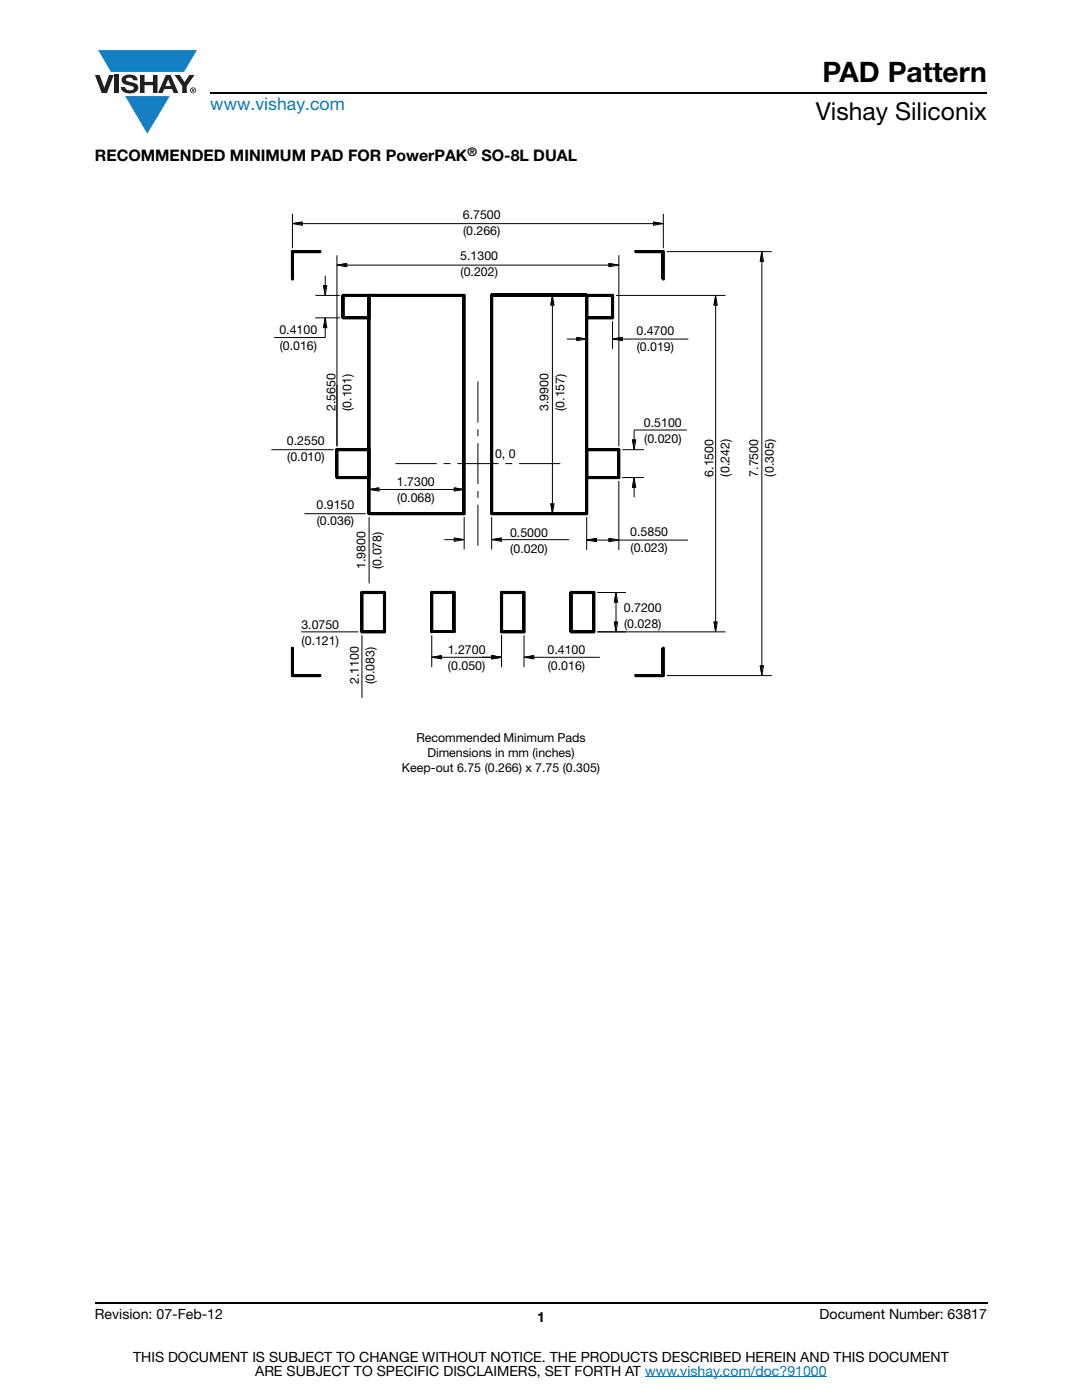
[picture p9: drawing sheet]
<svg xmlns="http://www.w3.org/2000/svg" width="216mm" height="279mm" viewBox="0 0 216 279" stroke-linecap="round" stroke-linejoin="round" font-family="sans-serif">
<g fill="#147fc3">
<path d="M19.6 10h19.7l-2.6 4.3h-1.1h-13.5z"/>
<path d="M25 19.2h8.9l-4.5 7.5z"/>
</g>
<g fill="#231f20">
<path d="M18.9 15h1l.9 2.5 1-2.5h.9l-1.4 3.6h-1z"/>
<path d="M22.9 15h.9v3.6h-.9z"/>
<path d="M24.6 15.3a2.1 2.1 0 0 1 2.8 .3l.1 .4h-.9a.79 .79 0 0 0-.7-.5 .79 .79 0 0 0-.8 .4l.3 .3 1 .2a1.08 1.08 0 0 1 1.2 1 1.08 1.08 0 0 1-1.1 1.2 1.73 1.73 0 0 1-2.4-1.2h.9a.96 .96 0 0 0 .8 .6 .96 .96 0 0 0 .9-.4 1.31 1.31 0 0 0-1.2-.6 1.03 1.03 0 0 1-1.1-.6 1.03 1.03 0 0 1 .2-1.1z"/>
<path d="M27.9 15h.9v1.3h1.7v-1.3h.9v3.6h-.9v-1.6h-1.7v1.6h-.9z"/>
<path d="M34.8 15h1.1l.9 1.4 1-1.4h1l-1.5 2.2v1.4h-.9v-1.4z"/>
<path d="M33.6 15.9l.5 1.3h-1.1zM33.1 15l-1.6 3.6h1l.3-.8h1.5l.3 .8h1l-1.6-3.6z"/>
<path d="M38.1 18a.46 .46 0 0 1 .9 0 .46 .46 0 0 1-.9 0zM37.9 18a.6 .6 0 0 0 1.2 0 .6 .6 0 0 0-1.2 0z"/>
<path d="M38.4 17.8h.2v.2h-.2zM38.3 17.7v.7h.1v-.3l.4 .3-.2-.3 .2-.2-.1-.2z"/>
</g>
<path d="M42 18.6h155M18.9 260h178.1" fill="none" stroke="#000" stroke-width=".36"/>
<path d="M128.7 274.8h36.3" fill="none" stroke="#007ec4" stroke-width=".2"/>
<path d="M54.1 41.7h106.8v114.6h-106.8z" fill="#fff"/>
<g fill="none" stroke="#000" stroke-width=".2">
<path d="M58.1 50.2h.5v5.5h-.5zM58.1 55.7l.2 .2 .3-.2M58.4 44.6l1.9-.3v.7zM58.4 50l-.3 .2M58.4 42.7v6.8M58.4 50.2h.1M58.4 50h5.4v.4h-5.4zM60.3 44.6h70.1M62.9 59h4.9M63.8 50l.2 .3-.2 .1M64.6 57h.6l-.3 2zM64.9 55v2"/>
<path d="M67.2 50.9v38.2M67.2 52.9l2-.3v.6zM68.3 59h.4v4.4h-.4zM68.5 59h.1M68.5 58.7l-.2 .3M68.5 58.7h5.1v.5h-5.1zM69.2 52.9h52.3M73.4 59h.5v43.5h-.5zM73.4 59h.5v4.4h-.5zM73.6 58.7l.3 .3M73.6 58.7h19v.5h-19zM73.6 58.7l-.2 .3"/>
<path d="M92.4 59h.4v43.5h-.4zM92.6 58.7l.2 .3M97.9 59h.4v43.5h-.4zM98.1 58.7h19v.5h-19zM98.1 58.7l-.2 .3M108.3 59h8.1M110.2 59l.4 1.9h-.7zM116.9 59h.4v4.4h-.4zM116.9 59h.4v43.5h-.4zM116.9 59l.1-.3 .3 .3M117.1 59h.1M117.1 58.7h5.1v.5h-5.1z"/>
<path d="M121.5 52.6l2 .3-2 .3zM122 59h.4v4.4h-.4zM122.2 58.7l.2 .3M122.2 59h.1M122.9 59h21.9M123.5 50.9v38.2M123.5 52.9h.1M126.9 50h5.5v.4h-5.5zM126.9 50l-.2 .3 .2 .1M130.4 44.3l2 .3-2 .4zM132.1 50.2h.5v5.5h-.5zM132.1 55.7l.2 .2 .3-.2"/>
<path d="M132.4 50l.2 .2M132.4 42.7v6.8M132.4 44.6h.1M132.4 50.2h.1M133 50.2h21M142.8 59l.3 1.9h-.6zM152 50.2l.3 2h-.6zM152 52.2v80.7M62.9 63.4h4.9M64.9 65.4v2h-10.2M64.9 63.4l.3 2h-.6zM68.3 63.4l.2 .2"/>
<path d="M68.5 63.4h.1M68.5 63.2h5.1v.4h-5.1zM73.9 63.4l-.3 .2M95.4 76.1v8.2M110.2 60.9v39.7M113.1 67.7h2M115.1 67.3l2 .4-2 .3zM116.9 63.4l.2 .2M117.1 63.2h5.1v.4h-5.1zM117.1 64.1v5.5M117.1 63.4h.1M122.2 64.1v5.5"/>
<path d="M122.2 67.7l2-.4v.7zM122.2 63.4h.1M122.2 67.7h.1M122.4 63.4l-.2 .2M124.2 67.7h13.2M142.8 60.9v63.2M54.2 89.7h12.4M67 89.7h.4v5.6h-.4zM67 95.3l.2 .2M67.2 89.5l-.2 .2M67.2 89.7h.1M67.2 87.3h.1"/>
<path d="M67.2 89.5h6.4v.5h-6.4zM67.2 95.1h6.4v.4h-6.4zM73.4 89.7h.5v5.6h-.5zM73.6 97.7h.1M73.6 97.7l2-.3v.6zM73.6 95.7v6.1M73.6 89.5l.3 .2M73.9 95.3l-.3 .2M75.6 97.7h15M78.9 92.5h8.2M88.5 92.5h1.4M90.6 97.4l2 .3-2 .3z"/>
<path d="M91.2 92.5h8.3M92.6 95.7v6.1M95.4 85.7v1.4M95.4 88.4v8.2M95.4 98v1.4M100.8 92.5h1.4M103.6 92.5h8.2M116.9 95.3l.2 .2M116.9 89.7h.4v5.6h-.4zM117.1 95.1h6.4v.4h-6.4zM117.1 89.5l-.2 .2M117.1 89.5h6.4v.5h-6.4z"/>
<path d="M123.3 89.7h.4v5.6h-.4zM123.5 95.3h.1M123.5 96v13.8M123.5 89.5l.2 .2M123.5 89.7h.1M123.7 95.3l-.2 .2M124.2 89.7h4.3M124.2 95.3h4.3M126.2 87.8h.7l-.4 1.9zM126.5 97.3v1.9M126.5 95.3l.4 2h-.7zM137.1 85.8h-10.6v2"/>
<path d="M60.7 102.5h12.3M72 118.2h.4v7.9h-.4zM72.2 118h4.5v.5h-4.5zM72.2 118l-.2 .2M73.4 102.5l.2 .2M73.6 102.3h19v.4h-19zM73.6 103.2v13.2M73.6 105.6h.1M73.7 102.5h-.1M76.5 118.2h.4v7.9h-.4zM76.7 118l.2 .2M85.9 118.2h.5v7.9h-.5z"/>
<path d="M86.2 118l-.3 .2M86.2 118h4.4v.5h-4.4zM88.7 107.7h1.9M90.4 118.2h.5v7.9h-.5zM90.6 107.4l2 .3-2 .3zM90.6 118l.3 .2M92.6 102.5h.1M92.6 103.2v6.5M92.8 102.5l-.2 .2M95.4 100.7v8.2M97.9 102.5l.2 .2M98.1 102.5h.1"/>
<path d="M98.1 107.7h.1M98.1 107.7l2-.3v.6zM98.1 103.2v6.5M98.1 102.3h19v.4h-19zM99.9 118.2h.4v7.9h-.4zM100.1 118l-.2 .2M100.1 118h4.5v.5h-4.5zM100.1 107.7h13.5M104.3 118.2h.5v7.9h-.5zM104.6 118l.2 .2M108.3 102.5h8.1M109.9 100.5h.7l-.4 2z"/>
<path d="M113.8 118.2h.4v7.9h-.4zM114 118h4.5v.5h-4.5zM114 118l-.2 .2M117.1 107.8l1.9-.3v.6zM117.1 102.5h.1M117.1 103.2v6.6M117.3 102.5l-.2 .2M118.3 118.2h.4v7.9h-.4zM118.5 118.2h.1M118.5 118l.2 .2M119 107.8h2.5M119.2 118.2h5.7"/>
<path d="M121.5 107.5l2 .3-2 .3zM122.9 118.2l.3 2h-.6zM123.5 107.8h13.8M58.1 129.4l.3-.2 .2 .2M58.1 134.8l.3 .2M58.1 129.4h.5v5.4h-.5zM58.4 134.6h5.4v.4h-5.4zM60.1 126.1h11.4M63.8 134.6l.2 .1-.2 .3M72 126.1l.2 .2M72.2 126.1h.1M72.2 126.8v12.5"/>
<path d="M72.2 128.5h.1M72.2 125.9h4.5v.4h-4.5zM76.9 126.1l-.2 .2M85.9 126.1l.3 .2M86.2 126.1h.1M86.2 131.2l1.9-.4v.7zM86.2 126.8v6.3M88.1 131.2h10M90.9 126.1l-.3 .2M98.1 130.8l2 .4-2 .3zM99.9 126.1l.2 .2M100.1 126.1h.1"/>
<path d="M100.1 131.2h.1M100.1 126.8v6.3M100.1 125.9h4.5v.4h-4.5zM104.6 126.8v6.3M104.6 126.1h.1M104.6 131.2h.1M104.6 131.2l1.9-.4v.7zM104.8 126.1l-.2 .2M106.5 131.2h13.2M113.8 126.1l.2 .2M114 125.9h4.5v.4h-4.5zM118.5 126.1h.1"/>
<path d="M118.7 126.1l-.2 .2M119.2 126.1h25.6M122.6 124.1h.6l-.3 2zM122.9 120.2v3.9M126.9 134.6h5.5v.4h-5.5zM126.9 134.6l-.2 .1 .2 .3M132.1 129.4h.5v5.4h-.5zM132.1 129.4l.2-.2 .3 .2M132.4 134.8h.1M132.6 134.8l-.2 .2M133 134.8h21M142.5 124.1h.6l-.3 2z"/>
<path d="M151.7 132.9h.6l-.3 1.9z"/>
</g>
<g fill="none" stroke="#000" stroke-width=".43">
<path d="M63.8 50.1h-5.5v5.5M73.6 58.9v43.5M122.1 58.9v4.5M122.1 58.9h-24.1v43.5h19v-43.5M126.8 50.1h5.5v5.5M73.6 63.3h-5.2v-4.4h24.1v43.5M117 63.3h5.1M73.6 89.7h-6.4v5.5h6.4M117 89.7h6.4v5.5h-6.4M72.1 118.2h4.5v7.8h-4.5zM73.6 102.4h18.9M86.1 118.2h4.5v7.8h-4.5z"/>
<path d="M100 118.2v7.8M100 118.2h4.5v7.8h-4.5M113.9 118.2h4.5v7.8h-4.5zM58.3 129.3v5.5h5.5M132.3 129.3v5.5h-5.5"/>
</g>
<g fill="#000">
<path d="M58.3 44.5l1.9-.3v.7zM64.5 56.9h.6l-.3 2zM67.2 52.8l1.9-.3v.7zM121.4 52.5l2 .3-2 .4zM130.3 44.2l2 .3-2 .4zM151.9 50.1l.4 2h-.7zM64.8 63.4l.3 1.9h-.6zM110.1 58.9l.4 1.9h-.7zM115 67.3l2 .3-2 .3zM122.1 67.6l2-.3v.6zM142.7 58.9l.3 1.9h-.6zM73.6 97.6l1.9-.3v.6z"/>
<path d="M90.6 97.3l1.9 .3-1.9 .3zM126.5 95.2l.3 2h-.7zM126.1 87.7h.7l-.3 2zM90.6 107.3l1.9 .3-1.9 .4zM98 107.6l2-.3v.7zM109.8 100.5h.7l-.4 1.9zM117 107.7l2-.3v.6zM121.4 107.4l2 .3-2 .3zM86.1 131.1l1.9-.3v.6zM98 130.8l2 .3-2 .3zM104.5 131.1l2-.3v.6zM122.5 124.1h.7l-.4 1.9z"/>
<path d="M122.8 118.2l.4 1.9h-.7zM142.4 124.1h.6l-.3 1.9zM151.6 132.8h.7l-.4 1.9z"/>
<path d="M58.1 50l.2-.1v.2h-.2z" fill-rule="evenodd"/>
<path d="M58.1 55.6h.4l-.3 .2z" fill-rule="evenodd"/>
<path d="M63.8 49.9l.2 .3-.2 .2z" fill-rule="evenodd"/>
<path d="M68.3 58.7h.1v.2h-.2z" fill-rule="evenodd"/>
<path d="M73.6 58.7l.2 .2h-.2z" fill-rule="evenodd"/>
<path d="M73.4 58.7h.2v.2h-.2z" fill-rule="evenodd"/>
<path d="M92.5 58.7l.3 .2h-.3z" fill-rule="evenodd"/>
<path d="M97.9 58.7h.1v.2h-.2z" fill-rule="evenodd"/>
<path d="M116.8 58.7h.2v.2h-.2z" fill-rule="evenodd"/>
<path d="M117 58.7l.2 .2h-.2z" fill-rule="evenodd"/>
<path d="M122.1 58.7l.3 .2h-.3z" fill-rule="evenodd"/>
<path d="M126.6 50l.2-.1v.5z" fill-rule="evenodd"/>
<path d="M132.1 55.6h.4l-.1 .2z" fill-rule="evenodd"/>
<path d="M132.3 49.9l.2 .2h-.2z" fill-rule="evenodd"/>
<path d="M68.2 63.4h.2v.2z" fill-rule="evenodd"/>
<path d="M73.6 63.4h.2l-.2 .2z" fill-rule="evenodd"/>
<path d="M116.8 63.4h.2v.2z" fill-rule="evenodd"/>
<path d="M122.1 63.4h.3l-.2 .2z" fill-rule="evenodd"/>
<path d="M66.9 95.2h.3v.2z" fill-rule="evenodd"/>
<path d="M67 89.5l.2-.1v.3h-.3z" fill-rule="evenodd"/>
<path d="M73.6 89.4l.2 .3h-.2z" fill-rule="evenodd"/>
<path d="M73.6 95.2l.2 .1-.2 .1z" fill-rule="evenodd"/>
<path d="M116.8 89.5l.2-.1v.3h-.2z" fill-rule="evenodd"/>
<path d="M116.8 95.2h.2v.2z" fill-rule="evenodd"/>
<path d="M123.4 95.2h.2l-.2 .2z" fill-rule="evenodd"/>
<path d="M123.4 89.4l.2 .3h-.2z" fill-rule="evenodd"/>
<path d="M72 118l.1-.1v.3h-.2z" fill-rule="evenodd"/>
<path d="M73.4 102.4h.2v.3z" fill-rule="evenodd"/>
<path d="M76.6 117.9l.3 .3h-.3z" fill-rule="evenodd"/>
<path d="M85.9 118l.2-.1v.3h-.2z" fill-rule="evenodd"/>
<path d="M90.6 117.9l.2 .3h-.2z" fill-rule="evenodd"/>
<path d="M92.5 102.4h.3l-.2 .3z" fill-rule="evenodd"/>
<path d="M97.8 102.4h.2v.3z" fill-rule="evenodd"/>
<path d="M99.8 118l.2-.1v.3h-.2z" fill-rule="evenodd"/>
<path d="M104.5 117.9l.2 .3h-.2z" fill-rule="evenodd"/>
<path d="M113.8 118l.1-.1v.3h-.2z" fill-rule="evenodd"/>
<path d="M117 102.4l.2 .1-.2 .2z" fill-rule="evenodd"/>
<path d="M118.4 117.9l.2 .3h-.2z" fill-rule="evenodd"/>
<path d="M58.2 129.1l.3 .2h-.4z" fill-rule="evenodd"/>
<path d="M58.1 134.7h.2v.3z" fill-rule="evenodd"/>
<path d="M63.8 134.5l.2 .2-.2 .3z" fill-rule="evenodd"/>
<path d="M71.9 126h.2v.2z" fill-rule="evenodd"/>
<path d="M76.6 126h.3l-.3 .2z" fill-rule="evenodd"/>
<path d="M85.9 126h.2v.2z" fill-rule="evenodd"/>
<path d="M90.6 126h.2l-.2 .2z" fill-rule="evenodd"/>
<path d="M99.8 126h.2v.2z" fill-rule="evenodd"/>
<path d="M104.5 126h.2l-.2 .2z" fill-rule="evenodd"/>
<path d="M113.7 126h.2v.2z" fill-rule="evenodd"/>
<path d="M118.4 126h.2l-.2 .2z" fill-rule="evenodd"/>
<path d="M126.6 134.7l.2-.2v.5z" fill-rule="evenodd"/>
<path d="M132.3 134.7h.2l-.2 .3z" fill-rule="evenodd"/>
<path d="M132.2 129.1l.3 .2h-.4z" fill-rule="evenodd"/>
</g>
<text font-size="5.6" x="164.1" y="16.4">PAD Pattern</text>
<text font-size="4.9" x="162.8" y="24">Vishay Siliconix</text>
<text font-size="3.5" fill="#007ec4" x="42" y="21.9">www.vishay.com</text>
<g font-size="3.2">
<text x="18.9" y="32.1">RECOMMENDED MINIMUM PAD FOR PowerPAK</text>
<text x="96.1" y="32.1">SO-8L DUAL</text>
</g>
<g font-size="2.8">
<text x="18.9" y="263.3">Revision: 07-Feb-12</text>
<text x="107.2" y="263.8">1</text>
<text x="163.6" y="263.3">Document Number: 63817</text>
<text x="26.5" y="271.7">THIS DOCUMENT IS SUBJECT TO CHANGE WITHOUT NOTICE. THE PRODUCTS DESCRIBED HEREIN AND THIS DOCUMENT</text>
<text x="50.9" y="274.6">ARE SUBJECT TO SPECIFIC DISCLAIMERS, SET FORTH AT www.vishay.com/doc?91000</text>
</g>
<g font-size="2.5">
<text x="92.3" y="43.7">6.7500</text>
<text x="92.4" y="46.9">(0.266)</text>
<text x="91.8" y="51.8">5.1300</text>
<text x="91.9" y="55">(0.202)</text>
<text x="55.8" y="66.7">0.4100</text>
<text x="55.8" y="69.9">(0.016)</text>
<text x="127" y="66.9">0.4700</text>
<text x="127" y="70">(0.019)</text>
<text x="66.9" y="82.1" transform="rotate(-90 66.9 82.1)">2.5650</text>
<text x="70.1" y="82" transform="rotate(-90 70.1 82)">(0.101)</text>
<text x="109.5" y="82.1" transform="rotate(-90 109.5 82.1)">3.9900</text>
<text x="112.6" y="82" transform="rotate(-90 112.6 82)">(0.157)</text>
<text x="57.3" y="88.9">0.2550</text>
<text x="128.5" y="85.2">0.5100</text>
<text x="128.5" y="88.3">(0.020)</text>
<text x="57.3" y="92.1">(0.010)</text>
<text x="98.8" y="91.4">0, 0</text>
<text x="142.4" y="95.2" transform="rotate(-90 142.4 95.2)">6.1500</text>
<text x="145.6" y="95.1" transform="rotate(-90 145.6 95.1)">(0.242)</text>
<text x="151.3" y="95.2" transform="rotate(-90 151.3 95.2)">7.7500</text>
<text x="154.4" y="95.1" transform="rotate(-90 154.4 95.1)">(0.305)</text>
<text x="63.2" y="101.5">0.9150</text>
<text x="79.2" y="97">1.7300</text>
<text x="79.3" y="100.1">(0.068)</text>
<text x="63.2" y="104.7">(0.036)</text>
<text x="101.8" y="107.3">0.5000</text>
<text x="125.8" y="106.9">0.5850</text>
<text x="73" y="113.6" transform="rotate(-90 73 113.6)">1.9800</text>
<text x="76.1" y="113.5" transform="rotate(-90 76.1 113.5)">(0.078)</text>
<text x="101.8" y="110.4">(0.020)</text>
<text x="125.8" y="110.1">(0.023)</text>
<text x="60.1" y="125.5">3.0750</text>
<text x="124.5" y="122.1">0.7200</text>
<text x="124.5" y="125.3">(0.028)</text>
<text x="60.2" y="128.6">(0.121)</text>
<text x="89.3" y="130.4">1.2700</text>
<text x="109.3" y="130.4">0.4100</text>
<text x="71.6" y="136.6" transform="rotate(-90 71.6 136.6)">2.1100</text>
<text x="74.8" y="136.5" transform="rotate(-90 74.8 136.5)">(0.083)</text>
<text x="89.4" y="133.6">(0.050)</text>
<text x="109.3" y="133.6">(0.016)</text>
<text x="83.1" y="148.1">Recommended Minimum Pads</text>
<text x="80.2" y="154.1">Keep-out 6.75 (0.266) x 7.75 (0.305)</text>
<text x="85.3" y="151.1">Dimensions in mm (inches)</text>
</g>
<text font-size="2.4" x="93.3" y="31.2">®</text>
</svg>
